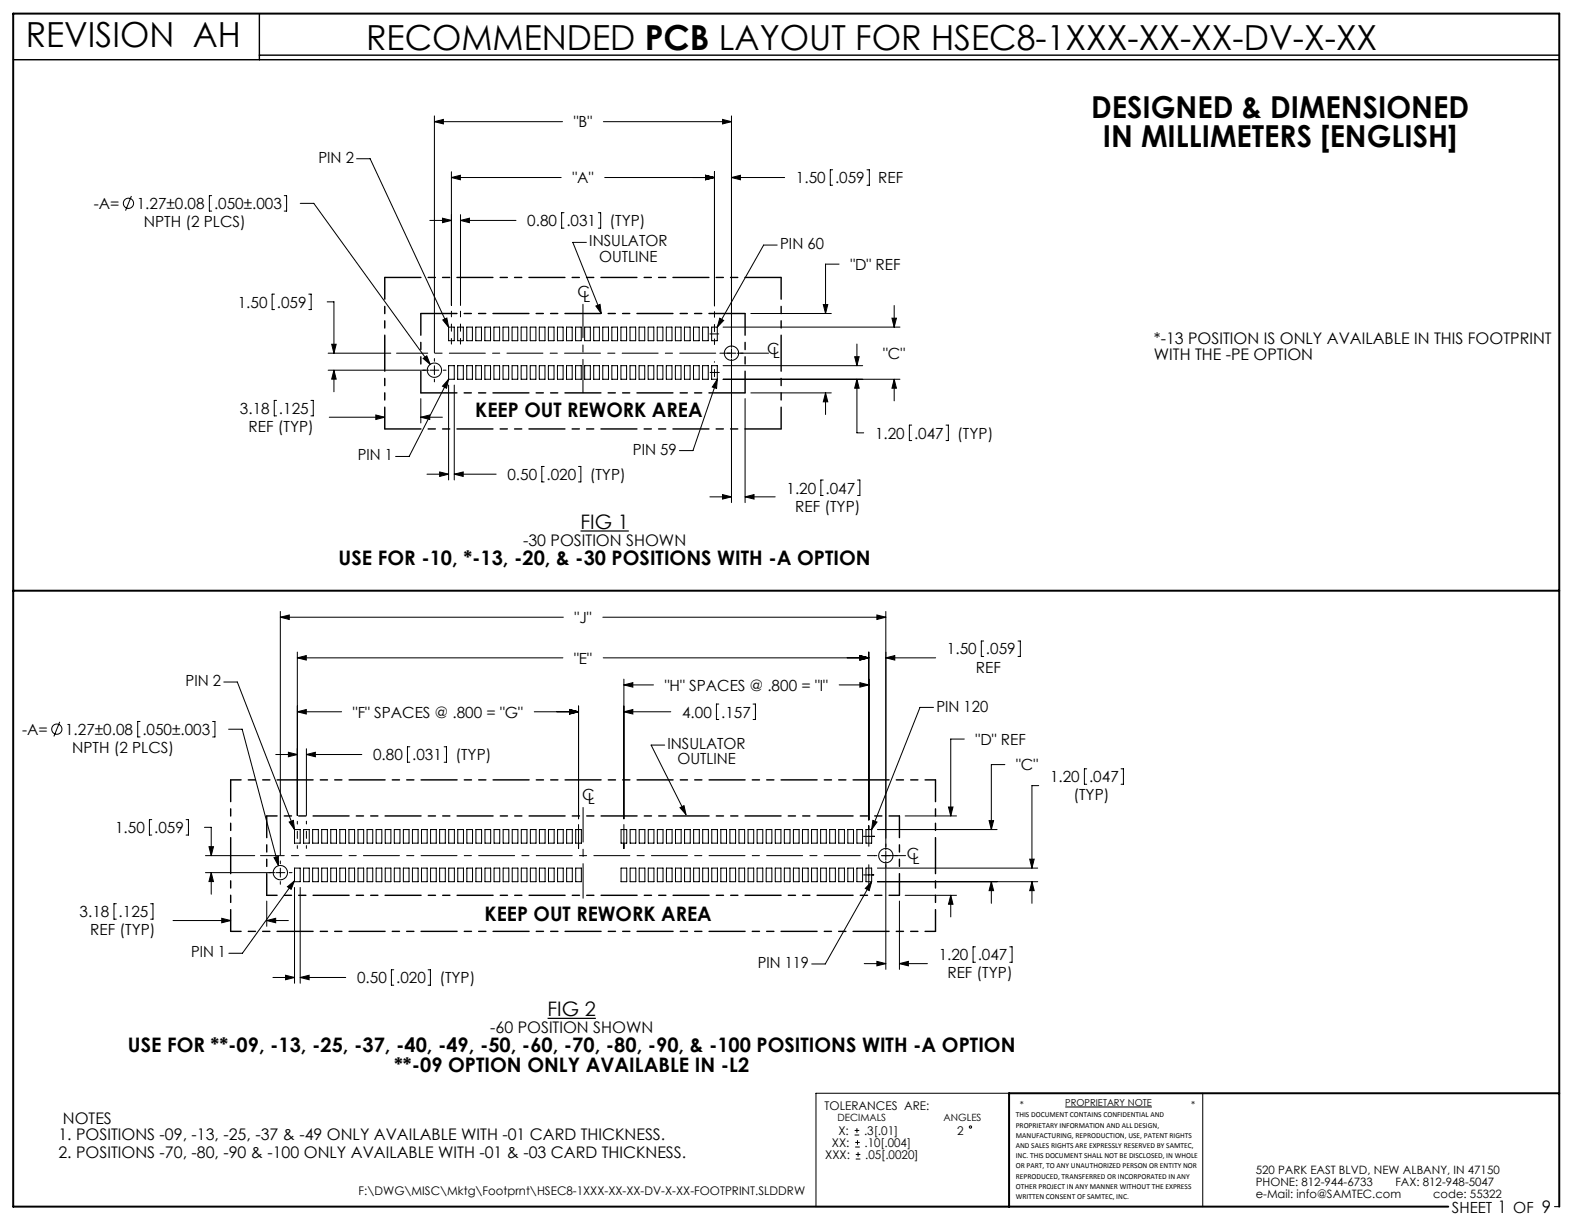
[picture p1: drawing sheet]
<svg xmlns="http://www.w3.org/2000/svg" width="279mm" height="216mm" viewBox="0 0 279 216" stroke-linecap="round" stroke-linejoin="round" font-family="sans-serif">
<g fill="none" stroke="#000" stroke-width=".18">
<path d="M23.2 34.6l-1.1 2.6M37.3 34.5h-.4v2.7h.4M50.1 34.5h.5v2.7h-.5M53 35.9h2.4l20.5 28.4M62.9 28h2.4l13.8 29.7M75.8 38.9h3.8M76.6 21.5l1.6-.4v.8zM76.6 20.4v41.8M76.6 21.5h22.6M78.1 38.5l1.5 .4-1.5 .4zM79.6 31.3l1.6-.4v.8zM79.6 30.3v23.6"/>
<path d="M79.6 31.3h19.4M81.2 38.9l1.6-.4v.8zM81.2 37.9v16M81.2 38.9h9.8M99.5 37.5h-.4v2.7h.4M105.5 37.5h.4v2.7h-.4M106.4 21.5h22.6M106.7 31.3h19.3M124.5 30.9l1.5 .4-1.5 .4zM126 30.3v23.7M127.5 21.1l1.5 .4-1.5 .4zM129 31.3l1.6-.4v.8z"/>
<path d="M129 20.4v40.9M129 31.3h9.4M146.9 30h-.4v2.7h.4M152.9 30h.4v2.7h-.4M48.4 51.9h-.4v2.7h.4M54.5 51.9h.4v2.7h-.4M57.7 53.2h1.2v9.1M78.1 56.4l.7-.3 .3 1.6zM79.1 57.7h1v2.4h-1zM80.7 57.7h1v2.4h-1zM82.3 57.7h1v2.4h-1zM83.9 57.7h1v2.4h-1z"/>
<path d="M85.5 57.7h1v2.4h-1zM87.1 57.7h1v2.4h-1zM88.7 57.7h1v2.4h-1zM90.3 57.7h1v2.4h-1zM91.9 57.7h1v2.4h-1zM93.5 57.7h1v2.4h-1zM95.1 57.7h1v2.4h-1zM96.7 57.7h1v2.4h-1zM98.3 57.7h1v2.4h-1zM99.9 57.7h1v2.4h-1zM101.5 57.7h1v2.4h-1zM103.1 57.7h1v2.4h-1z"/>
<path d="M103.4 42.8h-2.4l5.1 12.5M104.7 57.7h1v2.4h-1zM105.1 54l.7-.3 .3 1.6zM106.3 57.7h1v2.4h-1zM107.9 57.7h1v2.4h-1zM109.5 57.7h1v2.4h-1zM111.1 57.7h1v2.4h-1zM112.7 57.7h1v2.4h-1zM114.3 57.7h1v2.4h-1zM115.9 57.7h1v2.4h-1zM117.5 57.7h1v2.4h-1zM119.1 57.7h1v2.4h-1z"/>
<path d="M120.7 57.7h1v2.4h-1zM122.3 57.7h1v2.4h-1zM123.9 57.7h1v2.4h-1zM125.5 57.7h1v2.4h-1zM127 56.1l.6 .4-1.1 1.2zM127.5 57.7h31.2M132.4 55.3h14.2M137.1 43.2h-2.4l-8.2 14.5M145.2 53.7h.8l-.4 1.6zM148 46.6h-2.4v8.7M157.3 56.1h.8l-.4 1.6zM157.7 53.9v3.8"/>
<path d="M48.8 70.6h-.4v2.8h.4M54.8 70.6h.5v2.8h-.5M57.9 62.3h11M57.9 65.3h17.7M58.1 73.6h9.8M58.5 60.7h.8l-.4 1.6zM58.9 65.3l.4 1.6h-.8zM58.9 65.3v3.8M66.3 73.2l1.6 .4-1.6 .4zM74.2 73.6l1.6-.4v.8zM74.2 70.3v4.3M74.2 73.6h3.8"/>
<path d="M74.6 63.2l.7-.4 .6 1.5zM75.8 65.3h1.6M76.6 63.2v.5M76.6 64.5v1.6M76.6 66.9v.5M78.2 65.3h.5M79.1 66.9l-.3 1.6-.7-.4zM79.1 66.9l-6.9 13.6h-2.4M79.1 64.5h1v2.4h-1zM79.1 67.9v16.8M80.1 67.9v16.8M80.7 64.5h1v2.4h-1z"/>
<path d="M82.3 64.5h1v2.4h-1zM83.9 64.5h1v2.4h-1zM85.5 64.5h1v2.4h-1zM87.1 64.5h1v2.4h-1zM88.7 64.5h1v2.4h-1zM90.3 64.5h1v2.4h-1zM91.9 64.5h1v2.4h-1zM93.5 64.5h1v2.4h-1zM95.1 64.5h1v2.4h-1zM96.7 64.5h1v2.4h-1zM98.3 64.5h1v2.4h-1zM99.9 64.5h1v2.4h-1z"/>
<path d="M101.5 64.5h1v2.4h-1zM103.1 64.5h1v2.4h-1zM104.7 64.5h1v2.4h-1zM106.3 64.5h1v2.4h-1zM107.9 64.5h1v2.4h-1zM109.5 64.5h1v2.4h-1zM111.1 64.5h1v2.4h-1zM112.7 64.5h1v2.4h-1zM114.3 64.5h1v2.4h-1zM115.9 64.5h1v2.4h-1zM117.5 64.5h1v2.4h-1zM119.1 64.5h1v2.4h-1z"/>
<path d="M120.7 64.5h1v2.4h-1zM122.3 64.5h1v2.4h-1zM123.9 64.5h1v2.4h-1zM125.5 64.5h1v2.4h-1zM126.5 66.9l-.1 1.6-.8-.2zM126.5 66.9l-4.3 12.6h-2.4M127 62.3h.5M127.5 66.9h31.2M127.5 64.5h24.7M128.2 62.3h1.6M129 61.5v1.6M129 63.3v25.4"/>
<path d="M130.6 62.3h.5M131.4 70.3v18.4M132.4 69.3h14.2M145.6 69.3v3.8M145.6 69.3l.4 1.6h-.8zM150.8 62.9h.7l-.3 1.6zM151.2 66.9l.3 1.6h-.7zM151.2 66.9v9.4h1.1M151.2 60.7v3.8M157.7 66.9l.4 1.6h-.8zM157.7 66.9v3.8M160.8 75h-.4v2.7h.4"/>
<path d="M166.9 75h.4v2.7h-.4M75.3 83.6h3.8M77.6 83.2l1.5 .4-1.5 .4zM80.1 83.6l1.6-.4v.8zM80.1 83.6h7.4M96 82.3h-.4v2.7h.4M102 82.3h.5v2.7h-.5M125.2 87.6h3.8M127.5 87.2l1.5 .4-1.5 .4zM131.4 87.6l1.6-.4v.8zM131.4 87.6h5.3M145.2 84.7h-.4v2.7h.4"/>
<path d="M151.3 84.7h.4v2.7h-.4M49.4 108.9l1.6-.4v.8zM49.4 107.9v43M49.4 108.9h50M52.4 116l1.6-.4v.8zM52.4 115v28.9M52.4 116h46.9M106.3 108.9h50M106.4 116h46.8M110 119.8v24.6M151.7 115.6l1.5 .4-1.5 .4zM153.2 115v29.6"/>
<path d="M154.7 108.5l1.6 .4-1.6 .4zM156.3 116h8.7M156.3 116l1.5-.4v.8zM156.3 107.9v42M173.5 113.1h-.4v2.7h.4M179.6 113.1h.4v2.7h-.4M10.5 127.3l-1 2.6M24.7 127.3h-.4v2.7h.4M37.5 127.3h.4v2.7h-.4M39.5 120.3h2.4l10 26M40.3 128.6h2.4l6.4 24.1M48.6 133.1h3.8"/>
<path d="M50.9 132.7l1.5 .4-1.5 .4zM52.4 125.6l1.6-.4v.7zM52.4 125.6h7.9M54 133.1l1.6-.4v.8zM54 132.1v11.7M54 133.1h9.8M72.3 131.7h-.4v2.8h.4M78.3 131.7h.5v2.8h-.5M94.2 125.6h7.8M100.5 125.2l1.5 .4-1.5 .3zM102 124.5v19.9M110 125.6h8.3"/>
<path d="M110 120.8h5.3M110 125.6l1.6-.4v.7zM110 120.8l1.6-.4v.8zM117.2 131.4h-2.3l6.1 12.3M126.8 124.2h-.4v2.7h.4M132.8 124.2h.5v2.7h-.5M148 120.8h5.2M151.7 120.4l1.5 .4-1.5 .4zM164.7 124.8h-2.4l-8.6 21.5M170.1 130.4h-2.4v13.5M177.2 134.9h-2.3v11.4M183.2 138.6h-1.2v14.5"/>
<path d="M191.7 135.6h-.4v2.7h.4M197.7 135.6h.5v2.7h-.5M20.5 159.4h-.4v2.7h.4M26.6 159.4h.4v2.7h-.4M26.8 144.6h-.4v2.7h.4M32.8 144.6h.4v2.7h-.4M36.1 145.9h1.2v5M36.2 150.9h8.7M36.2 153.9h12.2M36.9 149.3h.8l-.4 1.6zM37.3 153.9l.4 1.6h-.8zM37.3 153.9v3.8"/>
<path d="M47.1 158.9v4.5M48.3 151.3l.8-.2v1.6zM48.7 153.9h1.5M49.4 151.9v.4M49.4 153.1v1.6M49.4 155.5v.5M50.7 156.4l1.2-1-.6 1.5zM51 145l.7-.3 .2 1.6zM51 153.9h.5M51.9 146.3h1v2.4h-1zM51.9 153.1h1v2.4h-1zM51.9 155.4l-9.1 12.7h-2.4"/>
<path d="M51.9 156.5v16.9M52.9 156.5v16.9M53.5 146.3h1v2.4h-1zM53.5 153.1h1v2.4h-1zM55.1 146.3h1v2.4h-1zM55.1 153.1h1v2.4h-1zM56.7 146.3h1v2.4h-1zM56.7 153.1h1v2.4h-1zM58.3 146.3h1v2.4h-1zM58.3 153.1h1v2.4h-1zM59.9 146.3h1v2.4h-1zM59.9 153.1h1v2.4h-1z"/>
<path d="M61.5 146.3h1v2.4h-1zM61.5 153.1h1v2.4h-1zM63.1 146.3h1v2.4h-1zM63.1 153.1h1v2.4h-1zM64.7 146.3h1v2.4h-1zM64.7 153.1h1v2.4h-1zM66.3 146.3h1v2.4h-1zM66.3 153.1h1v2.4h-1zM67.9 146.3h1v2.4h-1zM67.9 153.1h1v2.4h-1zM69.5 146.3h1v2.4h-1zM69.5 153.1h1v2.4h-1z"/>
<path d="M71.1 146.3h1v2.4h-1zM71.1 153.1h1v2.4h-1zM72.7 146.3h1v2.4h-1zM72.7 153.1h1v2.4h-1zM74.3 146.3h1v2.4h-1zM74.3 153.1h1v2.4h-1zM75.9 146.3h1v2.4h-1zM75.9 153.1h1v2.4h-1zM77.5 146.3h1v2.4h-1zM77.5 153.1h1v2.4h-1zM79.1 146.3h1v2.4h-1zM79.1 153.1h1v2.4h-1z"/>
<path d="M80.7 146.3h1v2.4h-1zM80.7 153.1h1v2.4h-1zM82.3 146.3h1v2.4h-1zM82.3 153.1h1v2.4h-1zM83.9 146.3h1v2.4h-1zM83.9 153.1h1v2.4h-1zM85.5 146.3h1v2.4h-1zM85.5 153.1h1v2.4h-1zM87.1 146.3h1v2.4h-1zM87.1 153.1h1v2.4h-1zM88.7 146.3h1v2.4h-1zM88.7 153.1h1v2.4h-1z"/>
<path d="M90.3 146.3h1v2.4h-1zM90.3 153.1h1v2.4h-1zM91.9 146.3h1v2.4h-1zM91.9 153.1h1v2.4h-1zM93.5 146.3h1v2.4h-1zM93.5 153.1h1v2.4h-1zM95.1 146.3h1v2.4h-1zM95.1 153.1h1v2.4h-1zM96.7 146.3h1v2.4h-1zM96.7 153.1h1v2.4h-1zM98.3 146.3h1v2.4h-1zM98.3 153.1h1v2.4h-1z"/>
<path d="M99.9 146.3h1v2.4h-1zM99.9 153.1h1v2.4h-1zM101.5 146.3h1v2.4h-1zM101.5 153.1h1v2.4h-1zM102 145.4v4.3M109.5 146.3h1v2.4h-1zM109.5 153.1h1v2.4h-1zM110 145.4v4.3M111.1 146.3h1v2.4h-1zM111.1 153.1h1v2.4h-1zM112.7 146.3h1v2.4h-1zM112.7 153.1h1v2.4h-1z"/>
<path d="M114.3 146.3h1v2.4h-1zM114.3 153.1h1v2.4h-1zM115.9 146.3h1v2.4h-1zM115.9 153.1h1v2.4h-1zM117.5 146.3h1v2.4h-1zM117.5 153.1h1v2.4h-1zM119.1 146.3h1v2.4h-1zM119.1 153.1h1v2.4h-1zM119.9 142.5l.8-.4 .3 1.6zM120.7 146.3h1v2.4h-1zM120.7 153.1h1v2.4h-1zM122.3 146.3h1v2.4h-1z"/>
<path d="M122.3 153.1h1v2.4h-1zM123.9 146.3h1v2.4h-1zM123.9 153.1h1v2.4h-1zM125.5 146.3h1v2.4h-1zM125.5 153.1h1v2.4h-1zM127.1 146.3h1v2.4h-1zM127.1 153.1h1v2.4h-1zM128.7 146.3h1v2.4h-1zM128.7 153.1h1v2.4h-1zM130.3 146.3h1v2.4h-1zM130.3 153.1h1v2.4h-1zM131.9 146.3h1v2.4h-1z"/>
<path d="M131.9 153.1h1v2.4h-1zM133.5 146.3h1v2.4h-1zM133.5 153.1h1v2.4h-1zM135.1 146.3h1v2.4h-1zM135.1 153.1h1v2.4h-1zM136.7 146.3h1v2.4h-1zM136.7 153.1h1v2.4h-1zM138.3 146.3h1v2.4h-1zM138.3 153.1h1v2.4h-1zM139.9 146.3h1v2.4h-1zM139.9 153.1h1v2.4h-1zM141.5 146.3h1v2.4h-1z"/>
<path d="M141.5 153.1h1v2.4h-1zM143.1 146.3h1v2.4h-1zM143.1 153.1h1v2.4h-1zM144.7 146.3h1v2.4h-1zM144.7 153.1h1v2.4h-1zM146.3 146.3h1v2.4h-1zM146.3 153.1h1v2.4h-1zM147.9 146.3h1v2.4h-1zM147.9 153.1h1v2.4h-1zM149.5 146.3h1v2.4h-1zM149.5 153.1h1v2.4h-1zM151.1 146.3h1v2.4h-1z"/>
<path d="M151.1 153.1h1v2.4h-1zM152.3 147.5h2M152.3 154.3h1.8M152.7 146.3h1v2.4h-1zM152.7 153.1h1v2.4h-1zM153.2 145.6v3.7M153.2 152.5v3.7M153.7 155.5l-.4 1.6-.7-.4zM153.7 155.5l-8.1 14.5h-2.4M154 144.7l.7 .3-1 1.3zM154.2 150.9h.5M154.8 146.3h21.1"/>
<path d="M154.8 155.5h28.2M154.8 153.1h28.2M155.5 150.9h1.5M156.3 151.9v19.1M156.3 150.1v1.6M157.8 150.9h.5M158.7 158.9v12.1M159.7 143.9h9M159.7 157.9h9M167.3 142.3h.8l-.4 1.6zM167.7 157.9l.4 1.6h-.8zM167.7 157.9v3.8"/>
<path d="M174.5 144.7h.8l-.4 1.6zM174.9 155.5l.4 1.6h-.8zM174.9 155.5v3.8M181.6 151.5h.8l-.4 1.6zM182 155.5l.4 1.6h-.8zM182 155.5v3.8M30.5 162.4h10.2M39.1 162l1.6 .4-1.6 .4zM47.1 162.4l1.5-.4v.8zM47.1 162.4h3.8M48.1 172.4h3.8M50.4 172l1.5 .4-1.5 .4z"/>
<path d="M52.9 172.4l1.6-.4v.8zM52.9 172.4h8.1M69.5 171.1h-.5v2.7h.5M75.5 171.1h.4v2.7h-.4M152.4 170h3.9M154.7 169.6l1.6 .4-1.6 .4zM158.7 170l1.5-.4v.8zM158.7 170h4.9M172.1 167h-.5v2.7h.5M178.1 167h.4v2.7h-.4M143.9 192.8h34.1v20h-34.1zM150.7 199.4h.9"/>
<path d="M151.2 199v.8M187.9 195.3h15.3M212.2 192.8v20M150.7 200.2h.9M150.8 202.3h.9M150.8 201.5h.9M150.9 204.4h.9M150.9 203.6h.9M151.3 201.1v.8M151.4 203.2v.8M274.2 212.8h.8"/>
<circle cx="22.7" cy="35.9" r=".9"/>
<circle cx="76.6" cy="65.3" r="1.27"/>
<circle cx="129" cy="62.3" r="1.27"/>
<circle cx="10" cy="128.6" r=".9"/>
<circle cx="49.4" cy="153.9" r="1.27"/>
<circle cx="156.3" cy="150.9" r="1.27"/>
<circle cx="171.2" cy="198.8" r=".2"/>
</g>
<path d="M2.3 10.5h272.7M45.8 2.4v8.1M45.8 9.7h229.2" fill="none" stroke="#000" stroke-width=".25"/>
<path d="M2.3 104.2h272.7M275 192.8h-97v20M255.5 212.8h-253.2v-210.4h272.7v210.4" fill="none" stroke="#000" stroke-width=".35"/>
<path d="M102.4 93.7h8.5M96.6 179.6h8.5" fill="none" stroke="#000" stroke-width=".21"/>
<path d="M102.8 142.4v16" fill="none" stroke="#000" stroke-width=".18" stroke-dasharray="15.2 1.3 1.3 1.3" stroke-dashoffset="9.1"/>
<path d="M79.6 54.9v5.8M81.2 54.9v5.8M126 55v5.8" fill="none" stroke="#000" stroke-width=".18" stroke-dasharray="15.2 1.3 1.3 1.3" stroke-dashoffset="14.2"/>
<path d="M126 63.8v4" fill="none" stroke="#000" stroke-width=".18" stroke-dasharray="15.2 1.3 1.3 1.3" stroke-dashoffset="15.1"/>
<path d="M125.2 58.9h1.6M125.3 65.7h1.6" fill="none" stroke="#000" stroke-width=".18" stroke-dasharray="15.2 1.3 1.3 1.3"/>
<path d="M52.4 144.9v4.8" fill="none" stroke="#000" stroke-width=".18" stroke-dasharray="15.2 1.3 1.3 1.3" stroke-dashoffset="14.8"/>
<path d="M54 144.9v4.7" fill="none" stroke="#000" stroke-width=".18" stroke-dasharray="15.2 1.3 1.3 1.3" stroke-dashoffset="14.7"/>
<path d="M69.9 62.3h65.7" fill="none" stroke="#000" stroke-width=".18" stroke-dasharray="6.3 1.3 1.3 1.3" stroke-dashoffset=".9"/>
<path d="M102.8 53.7v15.6" fill="none" stroke="#000" stroke-width=".18" stroke-dasharray="6.3 1.3 1.3 1.3" stroke-dashoffset=".4"/>
<path d="M45.9 150.9h113.8" fill="none" stroke="#000" stroke-width=".18" stroke-dasharray="6.3 1.3 1.3 1.3" stroke-dashoffset="2.2"/>
<path d="M67.9 48.9h69.9M74.2 55.3h57.2M67.9 75.7h69.9M74.2 69.3h57.2" fill="none" stroke="#000" stroke-width=".25" stroke-dasharray="6.3 1.3 1.3 1.3 1.3 1.3"/>
<path d="M67.9 48.9v26.8M74.2 55.3v14M131.4 55.3v14M137.8 48.9v26.8M40.7 137.6v26.7M165 137.6v26.7M47.1 143.9v14M158.7 143.9v14" fill="none" stroke="#000" stroke-width=".25" stroke-dasharray="6.3 1.3 1.3 1.3 1.3 1.3" stroke-dashoffset="2.5"/>
<path d="M40.7 137.6h124.3M47.1 143.9h111.5M47.1 157.9h111.5M40.7 164.3h124.3" fill="none" stroke="#000" stroke-width=".25" stroke-dasharray="6.3 1.3 1.3 1.3 1.3 1.3" stroke-dashoffset="4.5"/>
<g fill="#000">
<path d="M76.6 21.5l1.6-.4v.8zM127.5 21.1l1.5 .4-1.5 .4zM74.6 63.2l1.3 1.1-.6-1.5zM77.6 83.2l1.5 .4-1.5 .4zM80.1 83.6l1.6-.4v.8zM157.3 56.1h.8l-.4 1.6zM157.7 66.9l.4 1.6h-.8zM151.2 66.9l.3 1.6h-.7zM150.8 62.9h.7l-.3 1.6zM49.4 108.9l1.6-.4v.8zM154.7 108.5l1.6 .4-1.6 .4zM50.4 172l1.5 .4-1.5 .4zM52.9 172.4l1.6-.4v.8zM48.3 151.3l.8 1.4v-1.6zM174.5 144.7h.8l-.4 1.6zM174.9 155.5l.4 1.6h-.8zM182 155.5l.4 1.6h-.8zM181.6 151.5h.8l-.4 1.6z"/>
<path d="M78.1 38.5l1.5 .4-1.5 .4zM81.2 38.9l1.6-.4v.8zM129 31.3l1.6-.4v.8zM124.5 30.9l1.5 .4-1.5 .4zM79.6 31.3l1.6-.4v.8zM124.5 30.9l1.5 .4-1.5 .4zM58.9 65.3l.4 1.6h-.8zM58.5 60.7h.8l-.4 1.6zM74.2 73.6l1.6-.4v.8zM66.3 73.2l1.6 .4-1.6 .4zM127.5 87.2l1.5 .4-1.5 .4zM131.4 87.6l1.6-.4v.8zM145.2 53.7h.8l-.4 1.6zM145.6 69.3l.4 1.6h-.8zM50.9 132.7l1.5 .4-1.5 .4zM54 133.1l1.6-.4v.8zM37.3 153.9l.4 1.6h-.8zM36.9 149.3h.8l-.4 1.6zM100.5 125.2l1.5 .4-1.5 .3zM110 125.6l1.6-.4v.7zM156.3 116l1.5-.4v.8zM151.7 115.6l1.5 .4-1.5 .4zM52.4 116l1.6-.4v.8zM151.7 115.6l1.5 .4-1.5 .4zM100.5 125.2l1.5 .4-1.5 .3zM52.4 125.6l1.6-.4v.7zM39.1 162l1.6 .4-1.6 .4zM47.1 162.4l1.5-.4v.8zM154.7 169.6l1.6 .4-1.6 .4zM158.7 170l1.5-.4v.8zM167.3 142.3h.8l-.4 1.6zM167.7 157.9l.4 1.6h-.8zM110 120.8l1.6-.4v.8zM151.7 120.4l1.5 .4-1.5 .4z"/>
<path d="M105.1 54l.7-.3 .3 1.6zM119.9 142.5l.8-.4 .3 1.6z"/>
<path d="M79.1 66.9l-.3 1.6-.7-.4zM126.5 66.9l-.1 1.6-.8-.2zM78.1 56.4l.7-.3 .3 1.6zM127 56.1l.6 .4-1.1 1.2zM50.7 156.4l1.2-1-.6 1.5zM153.7 155.5l-.4 1.6-.7-.4zM51 145l.7-.3 .2 1.6zM154 144.7l.7 .3-1 1.3z"/>
</g>
<g font-size="6.1">
<text x="4.5" y="8.4">REVISION AH</text>
<text x="64.6" y="8.9">RECOMMENDED PCB LAYOUT FOR HSEC8-1XXX-XX-XX-DV-X-XX</text>
</g>
<g font-size="5.3">
<text x="192.5" y="20.8">DESIGNED &amp; DIMENSIONED</text>
<text x="194.5" y="25.9">IN MILLIMETERS [ENGLISH]</text>
</g>
<g font-size="3.5">
<text x="83.8" y="73.6">KEEP OUT REWORK AREA</text>
<text x="102.4" y="93.3">FIG 1</text>
<text x="59.7" y="99.6">USE FOR -10, *-13, -20, &amp; -30 POSITIONS WITH -A OPTION</text>
<text x="85.5" y="162.4">KEEP OUT REWORK AREA</text>
<text x="96.6" y="179.2">FIG 2</text>
<text x="22.6" y="185.6">USE FOR **-09, -13, -25, -37, -40, -49, -50, -60, -70, -80, -90, &amp; -100 POSITIONS WITH -A OPTION</text>
<text x="69.5" y="189.1">**-09 OPTION ONLY AVAILABLE IN -L2</text>
</g>
<g font-size="2.8">
<text x="203.5" y="60.7">*-13 POSITION IS ONLY AVAILABLE IN THIS FOOTPRINT</text>
<text x="203.5" y="63.6">WITH THE -PE OPTION</text>
<text x="92.3" y="96.3">-30 POSITION SHOWN</text>
<text x="86.5" y="182.2">-60 POSITION SHOWN</text>
<text x="10.3" y="201.2">1. POSITIONS -09, -13, -25, -37 &amp; -49 ONLY AVAILABLE WITH -01 CARD THICKNESS.</text>
<text x="11.1" y="198.3">NOTES</text>
<text x="10.3" y="204.3">2. POSITIONS -70, -80, -90 &amp; -100 ONLY AVAILABLE WITH -01 &amp; -03 CARD THICKNESS.</text>
</g>
<g font-size="2.7">
<text x="101.2" y="22.5">&quot;B&quot;</text>
<text x="56.2" y="28.7">PIN 2</text>
<text x="101" y="32.3">&quot;A&quot;</text>
<text x="140.4" y="32.3">1.50</text>
<text x="147.3" y="32.3">.059</text>
<text x="154.9" y="32.3">REF</text>
<text x="16.5" y="36.9">-A=</text>
<text x="24.1" y="36.9">1.27±0.08</text>
<text x="25.3" y="40.1">NPTH (2 PLCS)</text>
<text x="37.8" y="36.9">.050±.003</text>
<text x="93" y="39.9">0.80</text>
<text x="99.9" y="39.9">.031</text>
<text x="107.5" y="39.9">(TYP)</text>
<text x="103.9" y="43.5">INSULATOR</text>
<text x="105.7" y="46.1">OUTLINE</text>
<text x="137.6" y="44">PIN 60</text>
<text x="150" y="47.6">&quot;D&quot; REF</text>
<text x="101.9" y="52.5">C</text>
<text x="102.9" y="53.2">L</text>
<text x="41.9" y="54.3">1.50</text>
<text x="48.8" y="54.3">.059</text>
<text x="135.3" y="62.4">C</text>
<text x="136.3" y="63.2">L</text>
<text x="155.8" y="63.3">&quot;C&quot;</text>
<text x="42.3" y="73">3.18</text>
<text x="43.9" y="76.2">REF (TYP)</text>
<text x="49.2" y="73">.125</text>
<text x="154.3" y="77.4">1.20</text>
<text x="161.2" y="77.4">.047</text>
<text x="168.9" y="77.4">(TYP)</text>
<text x="63.1" y="81.2">PIN 1</text>
<text x="111.6" y="80.2">PIN 59</text>
<text x="89.5" y="84.7">0.50</text>
<text x="96.4" y="84.7">.020</text>
<text x="104" y="84.7">(TYP)</text>
<text x="138.7" y="87">1.20</text>
<text x="145.6" y="87">.047</text>
<text x="140.3" y="90.3">REF (TYP)</text>
<text x="101.4" y="109.9">&quot;J&quot;</text>
<text x="101.3" y="117">&quot;E&quot;</text>
<text x="167" y="115.4">1.50</text>
<text x="172.1" y="118.6">REF</text>
<text x="173.9" y="115.4">.059</text>
<text x="32.7" y="121">PIN 2</text>
<text x="117.3" y="121.8">&quot;H&quot; SPACES @ .800 = &quot;I&quot;</text>
<text x="165.2" y="125.5">PIN 120</text>
<text x="3.9" y="129.6">-A=</text>
<text x="11.5" y="129.6">1.27±0.08</text>
<text x="25.1" y="129.6">.050±.003</text>
<text x="62.3" y="126.6">&quot;F&quot; SPACES @ .800 = &quot;G&quot;</text>
<text x="120.3" y="126.6">4.00</text>
<text x="127.2" y="126.6">.157</text>
<text x="172.1" y="131.4">&quot;D&quot; REF</text>
<text x="12.7" y="132.8">NPTH (2 PLCS)</text>
<text x="65.8" y="134.1">0.80</text>
<text x="72.7" y="134.1">.031</text>
<text x="80.3" y="134.1">(TYP)</text>
<text x="117.7" y="132.2">INSULATOR</text>
<text x="119.5" y="134.8">OUTLINE</text>
<text x="179.2" y="135.9">&quot;C&quot;</text>
<text x="185.2" y="138">1.20</text>
<text x="192.1" y="138">.047</text>
<text x="102.7" y="141.1">C</text>
<text x="103.7" y="141.9">L</text>
<text x="189.3" y="141.2">(TYP)</text>
<text x="20.3" y="146.9">1.50</text>
<text x="27.2" y="146.9">.059</text>
<text x="159.9" y="151.6">C</text>
<text x="160.9" y="152.4">L</text>
<text x="14" y="161.8">3.18</text>
<text x="20.9" y="161.8">.125</text>
<text x="15.9" y="165">REF (TYP)</text>
<text x="33.7" y="168.9">PIN 1</text>
<text x="63" y="173.4">0.50</text>
<text x="69.9" y="173.4">.020</text>
<text x="77.5" y="173.4">(TYP)</text>
<text x="133.7" y="170.7">PIN 119</text>
<text x="165.6" y="169.4">1.20</text>
<text x="167.1" y="172.6">REF (TYP)</text>
<text x="172.5" y="169.4">.047</text>
<text x="256.1" y="213.9">SHEET 1 OF 9</text>
</g>
<g font-size="2.1">
<text x="145.4" y="195.8">TOLERANCES ARE:</text>
<text x="146.7" y="202.3">XX:</text>
<text x="147.9" y="200.2">X:</text>
<text x="152.4" y="200.2">.3[.01]</text>
<text x="152.5" y="202.3">.10[.004]</text>
<text x="168.8" y="200.2">2</text>
<text x="145.6" y="204.4">XXX:</text>
<text x="152.6" y="204.4">.05[.0020]</text>
<text x="63.3" y="210.8">F:\DWG\MISC\Mktg\Footprnt\HSEC8-1XXX-XX-XX-DV-X-XX-FOOTPRINT.SLDDRW</text>
</g>
<g font-size="2">
<text x="221.5" y="207">520 PARK EAST BLVD, NEW ALBANY, IN 47150</text>
<text x="221.5" y="209.2">PHONE: 812-944-6733</text>
<text x="246.1" y="209.2">FAX: 812-948-5047</text>
<text x="221.5" y="211.3">e-Mail: info@SAMTEC.com</text>
<text x="252.8" y="211.3">code: 55322</text>
</g>
<g font-size="1.8">
<text x="147.7" y="197.8">DECIMALS</text>
<text x="166.4" y="197.8">ANGLES</text>
</g>
<g font-size="1.7">
<text x="179.9" y="195.5">*</text>
<text x="187.9" y="195.1">PROPRIETARY NOTE</text>
<text x="210.1" y="195.5">*</text>
</g>
<g font-size="1.4">
<text x="179.2" y="197.1">THIS DOCUMENT CONTAINS CONFIDENTIAL AND</text>
<text x="179.2" y="198.9">PROPRIETARY INFORMATION AND ALL DESIGN,</text>
<text x="179.2" y="200.7">MANUFACTURING, REPRODUCTION, USE, PATENT RIGHTS</text>
<text x="179.2" y="202.5">AND SALES RIGHTS ARE EXPRESSLY RESERVED BY SAMTEC,</text>
<text x="179.2" y="204.3">INC. THIS DOCUMENT SHALL NOT BE DISCLOSED, IN WHOLE</text>
<text x="179.2" y="206.1">OR PART, TO ANY UNAUTHORIZED PERSON OR ENTITY NOR</text>
<text x="179.2" y="207.9">REPRODUCED, TRANSFERRED OR INCORPORATED IN ANY</text>
<text x="179.2" y="209.7">OTHER PROJECT IN ANY MANNER WITHOUT THE EXPRESS</text>
<text x="179.2" y="211.5">WRITTEN CONSENT OF SAMTEC, INC.</text>
</g>
</svg>
